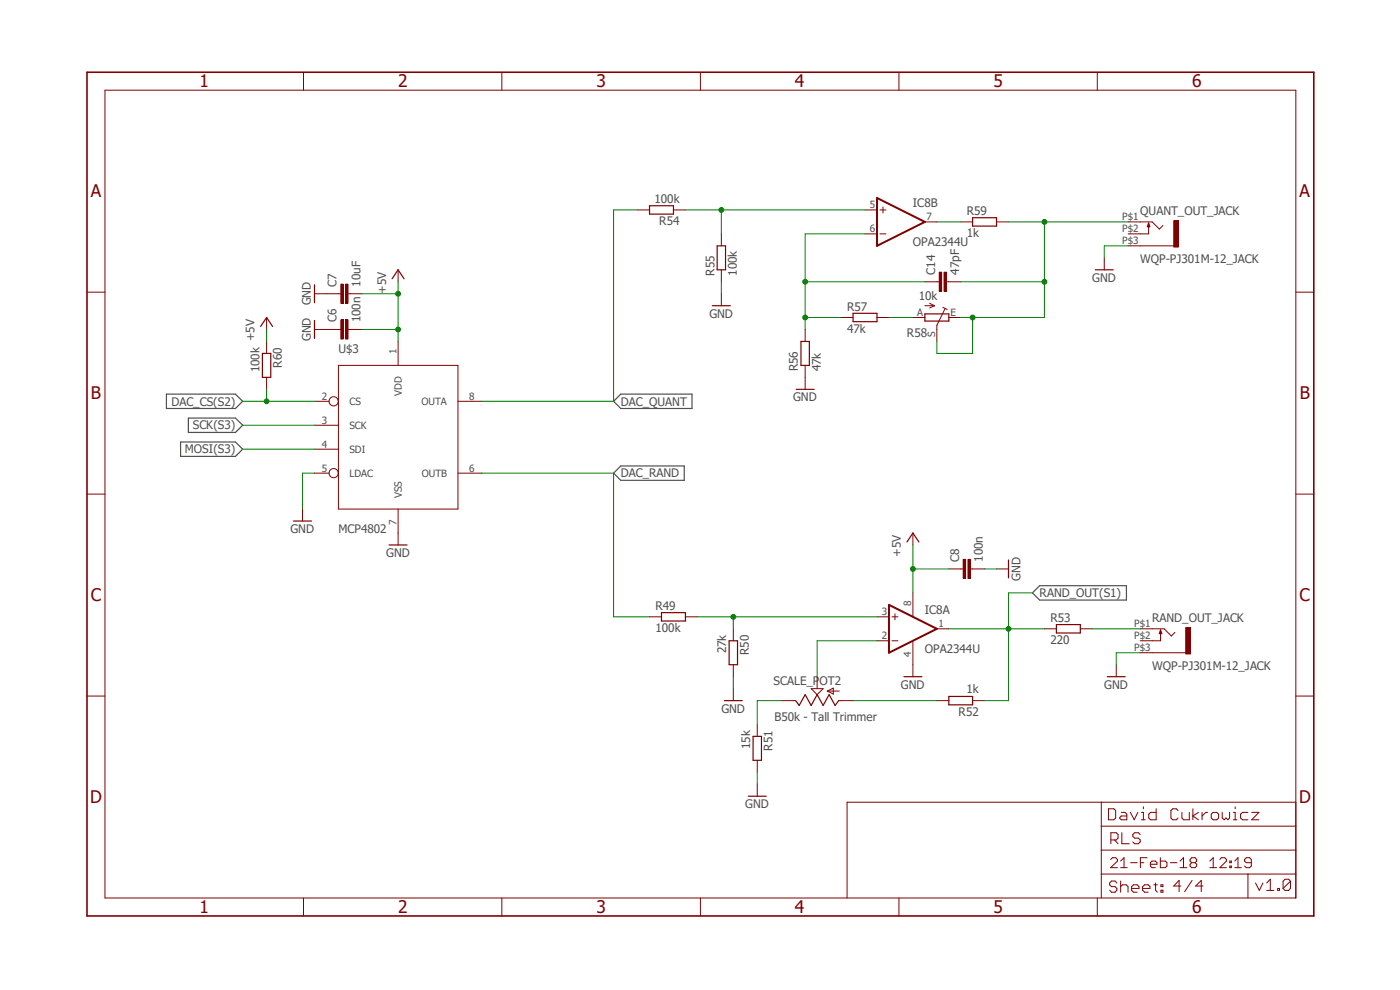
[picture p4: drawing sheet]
<svg xmlns="http://www.w3.org/2000/svg" width="297mm" height="210mm" viewBox="0 0 297 210" stroke-linecap="round" stroke-linejoin="round" font-family="sans-serif">
<path d="M17.9 15l261.2 179.9M279.1 15l-261.2 179.9" fill="none" stroke="#fff" stroke-width=".21"/>
<path d="M35.3 83.6h14.7l1.5 1.5-1.5 1.6h-14.7zM38.3 93.8h11.7l1.5 1.5-1.5 1.5h-11.7zM40 88.7h10l1.5 1.5-1.5 1.5h-10zM130.2 85.1l1.5-1.5h15.1v3.1h-15.1zM130.2 100.4l1.5-1.6h13.5v3.1h-13.5zM220.6 124.2h18.4v3.1h-18.4l-1.6-1.5z" fill="none" stroke="#505050" stroke-width=".25"/>
<g fill="none" stroke="#800000" stroke-width=".21">
<path d="M22.3 19.1h252.6v171.4h-252.6zM64.4 15.3v3.8M106.5 15.3v3.8M148.6 15.3v3.8M190.7 15.3v3.8M232.8 15.3v3.8M84.5 57.2v2.6M18.5 62h3.8M71.8 69.9h.5M73.8 69.9h.5M274.9 62h3.8M18.5 104.8h3.8"/>
<path d="M274.9 104.8h3.8M18.5 147.7h3.8M274.9 147.7h3.8M233.6 170.2v20.3M233.6 175.3h41.3M235.2 171.6h1.1l.4 .4v1.5l-.4 .4h-1.1zM235.7 178.2h1.1l.4-.4v-.8l-.4-.3h-1.1v2.3M236.4 178.2l.8 .8M237.9 172.3h.8l.4 .4v1.2h-1.2l-.4-.4 .4-.4h1.2M238 176.7v2.3h1.6M239.8 172.3l.8 1.6 .8-1.6M241.9 177l-.4-.3h-.8l-.4 .3v.4l.4 .4h.8l.4 .4v.4l-.4 .4h-.8l-.4-.4"/>
<path d="M242.1 173.9h.9M242.1 172.3h.5v1.6M242.6 171.2v.4M245.3 171.6v2.3h-1.2l-.4-.4v-.8l.4-.4h1.2M249.9 172l-.3-.4h-.8l-.4 .4v1.5l.4 .4h.8l.3-.4M250.7 172.3v1.2l.4 .4h1.2v-1.6M253.1 171.6v2.3M254.3 172.3l-1.2 .8 1.2 .8M255 172.3v1.6M256.2 172.3h-.4l-.8 .8M257 172.7l.3-.4h.8l.4 .4v.8l-.4 .4h-.8l-.3-.4zM259.3 172.3v1.2l.4 .4 .4-.4 .4 .4 .4-.4v-1.2"/>
<path d="M261.7 173.9h.7M261.7 172.3h.3v1.6M262 171.2v.4M264.8 172.3h-1.2l-.4 .4v.8l.4 .4h1.2M265.6 172.3h1.5l-1.5 1.6h1.5M274.9 170.2h-95.2v20.3M64.4 190.5v3.8M106.5 190.5v3.8M148.6 190.5v3.8M190.7 190.5v3.8M232.8 190.5v3.8M233.6 185.4h41.3"/>
<path d="M233.6 180.3h41.3M235.6 182.3l.4-.4h.7l.4 .4v.4l-1.5 1.4h1.5M236.9 187.3l-.3-.4h-.8l-.4 .4v.4l.4 .4h.8l.3 .4v.3l-.3 .5h-.8l-.4-.5M237.7 182.7l.8-.8v2.2M237.7 184.1h1.4M237.7 186.9v2.4M237.7 188.1l.4-.4h.8l.4 .4v1.2M239.9 183h1.4M240.1 188.5h1.5v-.4l-.3-.4h-.8l-.4 .4v.7l.4 .5h.8M241.9 183h.8M242.4 188.5h1.6v-.4l-.4-.4h-.8l-.4 .4v.7l.4 .5h.8M243.4 181.9h-1.5v2.2"/>
<path d="M244.1 183.3h1.3v-.3l-.3-.3h-.7l-.3 .3v.7l.3 .4h.7M244.8 187.7h.7M245.2 187.3v1.5l.3 .5M246.2 181.9v2.2h1l.4-.4v-.7l-.4-.3h-1M246.3 188.8h.4v.5h-.4zM246.3 187.7h.4v.4h-.4zM248.3 183h1.4M250.4 184.1h1.4M250.4 182.7l.7-.8v2.2M250.5 188h-1.5l1.1-1.2v2.3M252.8 183l-.3 .3v.4l.3 .4h.7l.4-.4v-.4l-.4-.3M252.8 183l-.3-.3v-.4l.3-.4h.7l.4 .4v.4l-.4 .3"/>
<path d="M252.8 183h.7M252.9 186.8l-1.6 2.3M255.2 188h-1.5l1.1-1.2v2.3M256.7 184.1h1.4M256.7 182.7l.7-.8v2.2M258.8 182.3l.3-.4h.7l.4 .4v.4l-1.4 1.4h1.4M260.9 183.7h.3v.4h-.3zM260.9 182.7h.3v.3h-.3zM262 184.1h1.4M262 182.7l.6-.8v2.2M264.8 185.4v5.1M265.5 183h-1.1l-.4-.3v-.4l.4-.4h.7l.4 .4v1.4l-.4 .4h-.7l-.4-.4"/>
<path d="M266.4 187.3l.8 1.6 .7-1.6M268.7 187.3l.8-.8v2.4M268.7 188.9h1.6M271.1 188.5h.3v.4h-.3zM273.8 186.9v1.6l-.4 .4h-.8l-.4-.4M273.8 186.9l-.4-.4h-.8l-.4 .4v1.6M273.8 186.9l-1.6 1.6"/>
</g>
<path d="M18.5 15.3h260.2v179h-260.2z" fill="none" stroke="#800000" stroke-width=".34"/>
<path d="M83.2 59.1l1.3-1.9 1.2 1.9" fill="none" stroke="#800000" stroke-width=".25"/>
<path d="M73.3 67.9h.5v4h-.5z" fill-rule="evenodd" fill="#800000"/>
<path d="M73.3 67.9h.5v4h-.5z" fill="none" stroke="#800000" stroke-width=".21"/>
<path d="M72.3 67.9h.5v4h-.5z" fill-rule="evenodd" fill="#800000"/>
<path d="M66.7 69.9h5.1M71.8 62.3h.5M72.3 67.9h.5v4h-.5zM73.8 62.3h.5M74.3 69.9h2.6" fill="none" stroke="#800000" stroke-width=".21"/>
<path d="M66.7 68v3.8" fill="none" stroke="#800000" stroke-width=".25"/>
<path d="M73.3 60.3h.5v4h-.5z" fill-rule="evenodd" fill="#800000"/>
<path d="M73.3 60.3h.5v4h-.5z" fill="none" stroke="#800000" stroke-width=".21"/>
<path d="M72.3 60.3h.5v4h-.5z" fill-rule="evenodd" fill="#800000"/>
<g fill="none" stroke="#800000" stroke-width=".21">
<path d="M183.5 44.5h2.6M183.5 49.6h2.6M186.7 44.5h1.3M186.7 49.6h1.3M187.3 43.9v1.3M196.2 47.1h2.6M66.7 62.3h5.1M72.3 60.3h.5v4h-.5zM74.3 62.3h2.6M193.7 113.1v2.5M186.1 130.9h2.5M186.1 135.9h2.5"/>
<path d="M189.2 130.9h1.3M189.2 135.9h1.3M189.9 130.2v1.3M193.7 125.8v5.1M193.7 135.9v7.7M198.8 133.4h2.5M203.8 120.7h.5M205.9 120.7h.4"/>
</g>
<path d="M66.7 60.4v3.8M192.4 115l1.3-1.9 1.2 1.9M191.8 143.6h3.8" fill="none" stroke="#800000" stroke-width=".25"/>
<path d="M186.1 42l10.1 5.1-10.1 5.1zM188.6 128.3l10.2 5.1-10.2 5.1z" fill="none" stroke="#800000" stroke-width=".42"/>
<path d="M205.4 118.7h.5v4h-.5z" fill-rule="evenodd" fill="#800000"/>
<path d="M205.4 118.7h.5v4h-.5z" fill="none" stroke="#800000" stroke-width=".21"/>
<path d="M204.3 118.7h.6v4h-.6z" fill-rule="evenodd" fill="#800000"/>
<g fill="none" stroke="#800000" stroke-width=".21">
<path d="M135.3 44.5h2.5M142.9 44.5h2.5M153 49.6v2.6M153 57.2v2.6M203.8 47.1h2.5M211.4 47.1h2.6M56.6 67.4v2.5M56.6 72.4v2.6M153 62.3v2.6M170.8 69.9v2.5M170.8 77.5v5.1M178.4 67.4h2.6"/>
<path d="M186.1 67.4h2.5M193.7 67.4h2.5M196.2 64.9h2M197.2 64.3l1 .6M198.2 64.9l-1 .4M200 65.2l1 .5M200.5 65.5l-1.7 3.5v3.4M201.3 67.4h2.5M56.6 80.1v2.5M204.3 118.7h.6v4h-.6zM137.8 130.9h2.5M145.4 130.9h2.6"/>
<path d="M155.6 133.4v2.5M201.3 120.7h2.5M206.3 120.7h2.6M211.4 120.7h2.6M221.6 133.4h2.5M229.2 133.4h2.5M244.4 133.4h2.6l1.5 1.5 .8-.7M244.4 138.5h7.1M246.2 133.6v2.3h-1.8M155.6 141v2.6M160.7 153.7v2.5M165.7 148.6h3.1"/>
<path d="M172.1 146.1h2.5l-1.2 1.3zM173.4 143.6v2.5M175.5 146.6h2.6M175.5 146.6l1.3-.6v1.2zM177.9 148.6h3.1M198.8 148.6h2.5M206.3 148.6h2.6M160.7 161.3v2.5M160.7 166.4v2.5"/>
</g>
<g fill="none" stroke="#800000" stroke-width=".25">
<path d="M137.8 43.6h5.1v1.8h-5.1zM152.1 52.2h1.8v5h-1.8zM206.3 46.2h5.1v1.8h-5.1zM55.3 69.3l1.3-1.9 1.2 1.9M55.7 75h1.7v5.1h-1.7zM151.1 64.9h3.8M169.9 72.4h1.8v5.1h-1.8zM181 66.5h5.1v1.7h-5.1zM196.2 66.6h5.1v1.5h-5.1zM168.9 82.6h3.8M214 118.8v3.8M140.3 130h5.1v1.7h-5.1z"/>
<path d="M154.7 135.9h1.8v5.1h-1.8zM224.1 132.5h5.1v1.8h-5.1zM246.2 133.6l.3 .8h-.5zM159.8 156.2h1.7v5.1h-1.7zM168.8 148.6l.7 1 1.3-2.2 1.3 2.2 1.3-2.2 1.2 2.2 1.3-2.2 1.3 2.2 .7-1M201.3 147.7h5v1.8h-5zM158.7 168.9h3.9"/>
</g>
<path d="M251.5 133.1h1.1v5.6h-1.1z" fill-rule="evenodd" fill="#800000"/>
<path d="M241.9 47.1h2.5l1.6 1.5 .7-.8M241.9 52.2h7.1M243.7 47.3v2.3h-1.8M241.9 138.5h2.5M241.9 133.4h2.5M241.9 135.9h2.5M251.5 133.1h1.1v5.6h-1.1z" fill="none" stroke="#800000" stroke-width=".21"/>
<path d="M243.7 47.3l.2 .8h-.5z" fill="none" stroke="#800000" stroke-width=".25"/>
<path d="M249 46.8h1v5.6h-1z" fill-rule="evenodd" fill="#800000"/>
<path d="M198.8 59.8h.5M200.8 59.8h.5M234.3 54.7v2.5M239.4 52.2h2.5M239.4 47.1h2.5M239.4 49.6h2.5M249 46.8h1v5.6h-1zM155.6 146.1v2.5M236.8 141v2.6" fill="none" stroke="#800000" stroke-width=".21"/>
<path d="M232.4 57.2h3.8M153.7 148.6h3.8M234.9 143.6h3.8" fill="none" stroke="#800000" stroke-width=".25"/>
<path d="M200.3 57.7h.5v4.1h-.5z" fill-rule="evenodd" fill="#800000"/>
<path d="M200.3 57.7h.5v4.1h-.5z" fill="none" stroke="#800000" stroke-width=".21"/>
<path d="M199.3 57.7h.5v4.1h-.5z" fill-rule="evenodd" fill="#800000"/>
<g fill="none" stroke="#800000" stroke-width=".21">
<path d="M196.2 59.8h2.6M199.3 57.7h.5v4.1h-.5zM201.3 59.8h2.5M71.8 77.5h25.4v30.5h-25.4zM84.5 72.4v5.1M66.7 85.1h3.1M66.7 90.2h5.1M66.7 95.3h5.1M97.2 85.1h5M64.2 108v2.5M66.7 100.4h3.1M84.5 108v7.6"/>
<path d="M97.2 100.4h5"/>
<circle cx="70.8" cy="85.1" r=".98"/>
<circle cx="70.8" cy="100.4" r=".98"/>
</g>
<path d="M62.3 110.5h3.8M82.5 115.6h3.9" fill="none" stroke="#800000" stroke-width=".25"/>
<path d="M84.5 59.8v10.1M153 59.8v2.5M239.4 52.2h-5.1v2.5M66.7 100.4h-2.5v7.6M208.9 120.7h2.5M241.9 138.5h-5.1v2.5M155.6 143.6v2.5M160.7 163.8v2.6" fill="none" stroke="#008000" stroke-width=".21"/>
<circle cx="84.5" cy="62.3" r=".51" fill="#008000"/>
<g fill="none" stroke="#008000" stroke-width=".21">
<path d="M76.9 62.3h7.6M76.9 69.9h7.6"/>
<circle cx="84.5" cy="62.3" r=".51"/>
</g>
<circle cx="84.5" cy="69.9" r=".51" fill="#008000"/>
<g fill="none" stroke="#008000" stroke-width=".21">
<path d="M84.5 69.9v2.5M193.7 115.6v10.2M193.7 120.7h7.6"/>
<circle cx="84.5" cy="69.9" r=".51"/>
</g>
<circle cx="193.7" cy="120.7" r=".51" fill="#008000"/>
<g fill="none" stroke="#008000" stroke-width=".21">
<path d="M56.6 69.9v2.5M56.6 82.6v2.5h-5.1"/>
<circle cx="193.7" cy="120.7" r=".51"/>
</g>
<circle cx="56.6" cy="85.1" r=".51" fill="#008000"/>
<g fill="none" stroke="#008000" stroke-width=".21">
<path d="M51.5 95.3h15.2M51.5 90.2h15.2M56.6 85.1h10.1M201.3 133.4h20.3M214 133.4v15.2h-5.1"/>
<circle cx="56.6" cy="85.1" r=".51"/>
</g>
<circle cx="213.9" cy="133.4" r=".51" fill="#008000"/>
<g fill="none" stroke="#008000" stroke-width=".21">
<path d="M145.4 44.5h38.1M153 44.5v5.1M219 125.8h-5v7.6"/>
<circle cx="213.9" cy="133.4" r=".51"/>
</g>
<circle cx="153" cy="44.5" r=".51" fill="#008000"/>
<g fill="none" stroke="#008000" stroke-width=".21">
<path d="M183.5 49.6h-12.7v20.3M170.8 67.4h7.6"/>
<circle cx="153" cy="44.5" r=".51"/>
</g>
<circle cx="170.8" cy="67.4" r=".51" fill="#008000"/>
<g fill="none" stroke="#008000" stroke-width=".21">
<path d="M170.8 59.8h25.4"/>
<circle cx="170.8" cy="67.4" r=".51"/>
</g>
<circle cx="170.8" cy="59.8" r=".51" fill="#008000"/>
<g fill="none" stroke="#008000" stroke-width=".21">
<path d="M188.6 67.4h5.1M148 130.9h38.1M155.6 130.9v2.5M186.1 135.9h-12.7v7.7M181 148.6h17.8"/>
<circle cx="170.8" cy="59.8" r=".51"/>
</g>
<circle cx="155.6" cy="130.9" r=".51" fill="#008000"/>
<g fill="none" stroke="#008000" stroke-width=".21">
<path d="M135.3 44.5h-5.1v40.6h-28M198.8 47.1h5M203.8 67.4h2.5v7.6h-7.5v-2.6M102.2 100.4h28v30.5h7.6M231.7 133.4h10.2M165.7 148.6h-5v5.1"/>
<circle cx="155.6" cy="130.9" r=".51"/>
</g>
<circle cx="206.3" cy="67.4" r=".51" fill="#008000"/>
<g fill="none" stroke="#008000" stroke-width=".21">
<path d="M214 47.1h25.4M221.6 59.8v7.6h-15.3"/>
<circle cx="206.3" cy="67.4" r=".51"/>
</g>
<circle cx="221.6" cy="47.1" r=".51" fill="#008000"/>
<g fill="none" stroke="#008000" stroke-width=".21">
<path d="M221.6 47.1v12.7h-17.8"/>
<circle cx="221.6" cy="47.1" r=".51"/>
</g>
<circle cx="221.6" cy="59.8" r=".51" fill="#008000"/>
<circle cx="221.6" cy="59.8" r=".51" fill="none" stroke="#008000" stroke-width=".21"/>
<g font-size="3.7" fill="#800000">
<text x="42.3" y="18.5">1</text>
<text x="84.5" y="18.5">2</text>
<text x="126.6" y="18.5">3</text>
<text x="168.7" y="18.5">4</text>
<text x="210.8" y="18.5">5</text>
<text x="252.9" y="18.5">6</text>
<text x="19.3" y="41.9">A</text>
<text x="275.7" y="41.9">A</text>
<text x="19.3" y="84.7">B</text>
<text x="275.8" y="84.7">B</text>
<text x="19.3" y="127.5">C</text>
<text x="275.7" y="127.5">C</text>
<text x="19.1" y="170.4">D</text>
<text x="275.6" y="170.4">D</text>
<text x="42.3" y="193.7">1</text>
<text x="84.5" y="193.7">2</text>
<text x="126.6" y="193.7">3</text>
<text x="168.7" y="193.7">4</text>
<text x="210.8" y="193.7">5</text>
<text x="252.9" y="193.7">6</text>
</g>
<g font-size="2.5" fill="#505050">
<text x="138.9" y="43">100k</text>
<text x="139.9" y="47.8">R54</text>
<text x="193.7" y="43.9">IC8B</text>
<text x="205.1" y="45.6">R59</text>
<text x="241.9" y="45.6">QUANT_OUT_JACK</text>
<text x="193.7" y="52.2">OPA2344U</text>
<text x="205.1" y="50.4">1k</text>
<text x="151.6" y="58.5" transform="rotate(-90 151.6 58.5)">R55</text>
<text x="156.3" y="58.5" transform="rotate(-90 156.3 58.5)">100k</text>
<text x="198.4" y="58.3" transform="rotate(-90 198.4 58.3)">C14</text>
<text x="203.5" y="58.3" transform="rotate(-90 203.5 58.3)">47pF</text>
<text x="231.7" y="59.8">GND</text>
<text x="241.9" y="55.7">WQP-PJ301M-12_JACK</text>
<text x="66" y="64.8" transform="rotate(-90 66 64.8)">GND</text>
<text x="71.4" y="60.8" transform="rotate(-90 71.4 60.8)">C7</text>
<text x="76.5" y="60.8" transform="rotate(-90 76.5 60.8)">10uF</text>
<text x="82" y="62.3" transform="rotate(-90 82 62.3)">+5V</text>
<text x="179.7" y="65.9">R57</text>
<text x="194.9" y="63.6">10k</text>
<text x="71.4" y="68.4" transform="rotate(-90 71.4 68.4)">C6</text>
<text x="76.5" y="68.4" transform="rotate(-90 76.5 68.4)">100n</text>
<text x="150.5" y="67.4">GND</text>
<text x="179.7" y="70.7">47k</text>
<text x="192.4" y="71.5">R58</text>
<text x="54" y="72.4" transform="rotate(-90 54 72.4)">+5V</text>
<text x="59.8" y="78" transform="rotate(-90 59.8 78)">R60</text>
<text x="66" y="72.4" transform="rotate(-90 66 72.4)">GND</text>
<text x="71.8" y="75">U$3</text>
<text x="55" y="79" transform="rotate(-90 55 79)">100k</text>
<text x="169.3" y="78.8" transform="rotate(-90 169.3 78.8)">R56</text>
<text x="174.1" y="78.8" transform="rotate(-90 174.1 78.8)">47k</text>
<text x="36.4" y="86">DAC_CS(S2)</text>
<text x="131.7" y="86">DAC_QUANT</text>
<text x="168.3" y="85.1">GND</text>
<text x="40.9" y="91.1">SCK(S3)</text>
<text x="39.2" y="96.2">MOSI(S3)</text>
<text x="131.7" y="101.3">DAC_RAND</text>
<text x="61.6" y="113.1">GND</text>
<text x="71.8" y="113.1">MCP4802</text>
<text x="82" y="118.2">GND</text>
<text x="191.1" y="118.2" transform="rotate(-90 191.1 118.2)">+5V</text>
<text x="203.5" y="119.2" transform="rotate(-90 203.5 119.2)">C8</text>
<text x="208.5" y="119.2" transform="rotate(-90 208.5 119.2)">100n</text>
<text x="216.5" y="123.2" transform="rotate(-90 216.5 123.2)">GND</text>
<text x="139.1" y="129.3">R49</text>
<text x="196.2" y="130.2">IC8A</text>
<text x="220.6" y="126.7">RAND_OUT(S1)</text>
<text x="222.8" y="131.9">R53</text>
<text x="244.4" y="131.9">RAND_OUT_JACK</text>
<text x="139.1" y="134.2">100k</text>
<text x="222.8" y="136.7">220</text>
<text x="154.1" y="138.6" transform="rotate(-90 154.1 138.6)">27k</text>
<text x="158.8" y="138.9" transform="rotate(-90 158.8 138.9)">R50</text>
<text x="196.2" y="138.5">OPA2344U</text>
<text x="244.4" y="142">WQP-PJ301M-12_JACK</text>
<text x="164.1" y="145.3">SCALE_POT2</text>
<text x="191.1" y="146.1">GND</text>
<text x="205.1" y="147.1">1k</text>
<text x="234.3" y="146.1">GND</text>
<text x="153" y="151.2">GND</text>
<text x="164.3" y="153">B50k - Tall Trimmer</text>
<text x="203.4" y="151.9">R52</text>
<text x="159.1" y="158.9" transform="rotate(-90 159.1 158.9)">15k</text>
<text x="163.9" y="159.2" transform="rotate(-90 163.9 159.2)">R51</text>
<text x="158.1" y="171.5">GND</text>
</g>
<g font-size="2.1" fill="#505050">
<text x="184.5" y="44.2">5</text>
<text x="196.6" y="46.7">7</text>
<text x="238.1" y="46.7">P$1</text>
<text x="184.5" y="49.2">6</text>
<text x="238.1" y="51.8">P$3</text>
<text x="238.1" y="49.2">P$2</text>
<text x="194.6" y="67">A</text>
<text x="198.4" y="71.5" transform="rotate(-90 198.4 71.5)">S</text>
<text x="201.6" y="67">E</text>
<text x="84.1" y="75.2" transform="rotate(-90 84.1 75.2)">1</text>
<text x="68.3" y="84.8">2</text>
<text x="68.3" y="89.9">3</text>
<text x="74.1" y="85.9">CS</text>
<text x="85.3" y="84" transform="rotate(-90 85.3 84)">VDD</text>
<text x="89.5" y="85.9">OUTA</text>
<text x="99.5" y="84.8">8</text>
<text x="68.3" y="95">4</text>
<text x="74.1" y="91">SCK</text>
<text x="68.3" y="100">5</text>
<text x="74.1" y="96.1">SDI</text>
<text x="74.1" y="101.1">LDAC</text>
<text x="89.5" y="101.1">OUTB</text>
<text x="99.5" y="100">6</text>
<text x="85.2" y="105.7" transform="rotate(-90 85.2 105.7)">VSS</text>
<text x="84.1" y="111.5" transform="rotate(-90 84.1 111.5)">7</text>
<text x="187.1" y="130.5">3</text>
<text x="193.3" y="128.5" transform="rotate(-90 193.3 128.5)">8</text>
<text x="187.1" y="135.6">2</text>
<text x="199.1" y="133">1</text>
<text x="240.6" y="133">P$1</text>
<text x="240.6" y="135.6">P$2</text>
<text x="193.3" y="139.4" transform="rotate(-90 193.3 139.4)">4</text>
<text x="240.6" y="138.1">P$3</text>
</g>
</svg>
